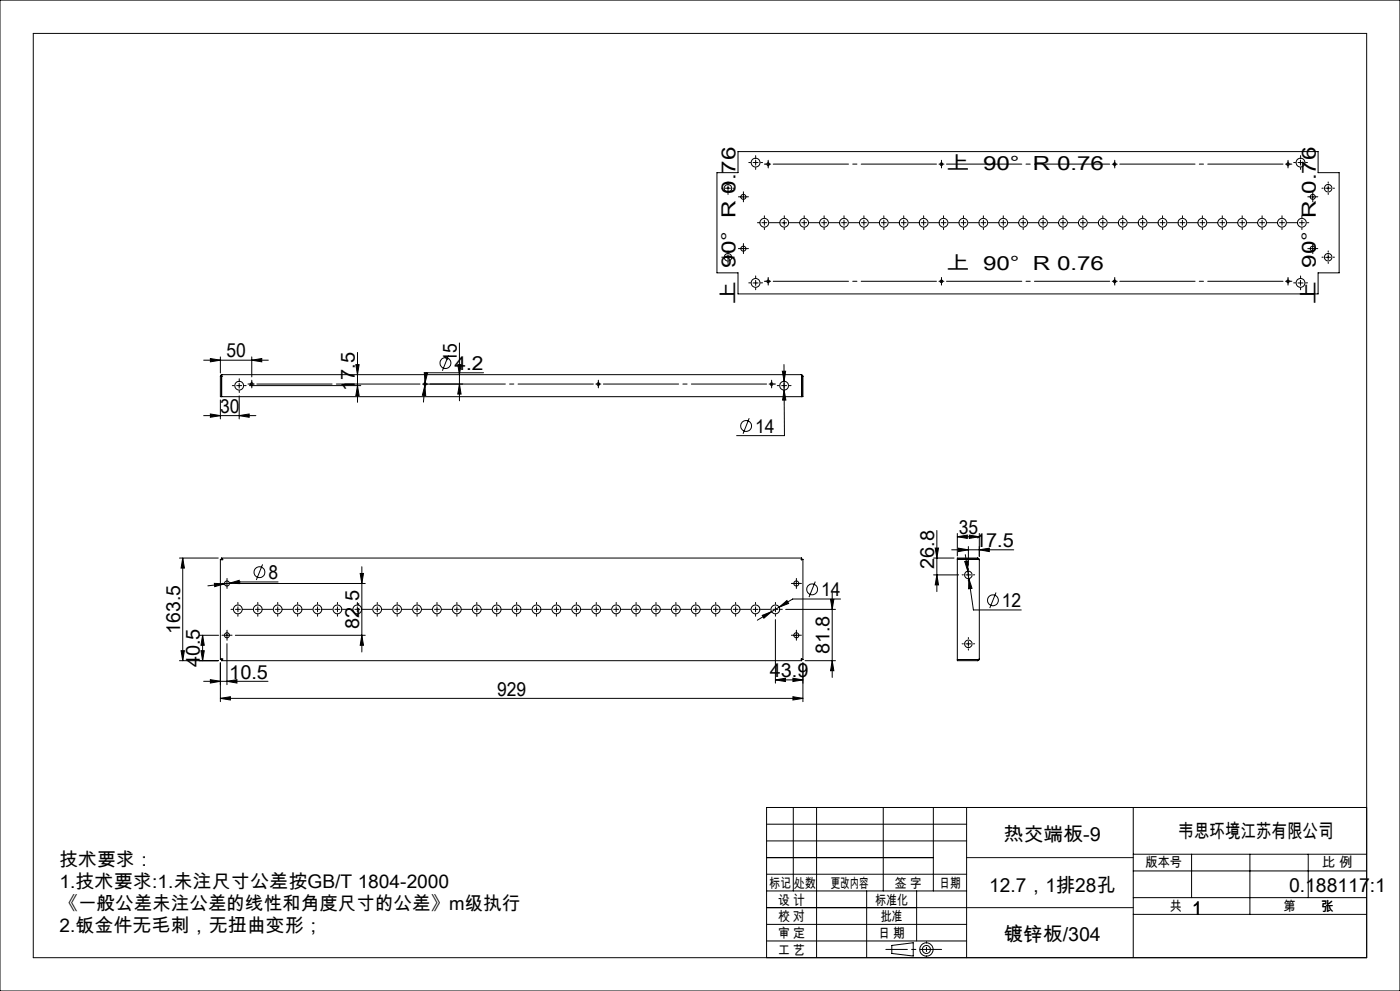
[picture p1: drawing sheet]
<svg xmlns="http://www.w3.org/2000/svg" width="420mm" height="297mm" viewBox="0 0 420 297" stroke-linecap="round" stroke-linejoin="round" font-family="sans-serif">
<g fill="none" stroke="#000" stroke-width=".3">
<path d="M0 0h420v297h-420zM217.6 56.4h1.5M218.4 55.7v1.5M221.4 45.4h174v6.3h6.3v30.1h-6.3v6.3h-174v-6.3h-6.3v-30.1h6.3zM222.2 59h1.6M223 58.2v1.6M225.9 48.7h1.5M226.7 48v1.5M333.7 49.2h1.5M334.4 48.5v1.4M389.4 48.7h1.5M390.1 48v1.5"/>
<path d="M393.1 59h1.5M393.8 58.2v1.6M397.7 56.4h1.5M398.5 55.7v1.5M217.6 77.1h1.5M218.4 76.3v1.6M222.2 74.5h1.6M223 73.8v1.5M234.5 66.8h1.5M235.3 66v1.5M393.1 74.5h1.5M393.8 73.8v1.5"/>
<path d="M397.7 77.1h1.5M398.5 76.3v1.6M225.9 84.8h1.5M226.7 84v1.5M333.7 84.3h1.5M334.4 83.6v1.5M389.4 84.8h1.5M390.1 84v1.5M61.1 107.9h19.4M63.1 107.5l3 .4-3 .5zM66.1 112.8v6.1h174.8v-6.1M66.1 112.8h.4"/>
<path d="M66.1 119.9v5.7M66.1 107v4.8M66.5 112.8v6.1M66.5 112.7v.1M66.5 112.8h.1M66.6 112.3l-.1 .5M66.6 112.3l-.5 .5M66.6 112.3h173.8M71 115.6h1.5M71.8 114.8v1.5M71.8 118.6v7M74.8 115.6h33.4"/>
<path d="M75.5 107.9l3-.4v.9zM75.5 107v6M106.8 109.3h.9l-.5 3zM107.2 115.6l.5 3h-.9zM107.2 105.6v15M127.3 111.7l1 .1-.8 2.9zM127.5 115.5l.2 3h-1zM127.5 115.5l-.5 5M127.5 114.4v1.4M127.5 114.7v.8M134.5 106.5l-1.8 4.6M137.3 109.3h1l-.5 3z"/>
<path d="M137.8 115.1l.5 3h-1zM137.8 102.8v17.3M138.8 115.1h-12M145.1 111.7h-17.3l-.3 3M234.5 115.6h1.5M234.7 111.3h1l-.5 3zM235.2 109.3v5M235.2 116.9l.6 3h-1zM235.2 114.3v2.6M235.2 116.9l.1 13.7h-14.3M240.4 112.3l.1 .5M240.4 112.3l.5 .5"/>
<path d="M240.5 112.7v.1M240.5 112.8v6.1M240.5 112.8h.1M240.5 112.8h.4M61.1 124.6h15.7M63.1 124.1l3 .5-3 .5zM71.8 124.6l3-.5v1zM224.8 125.3l-1.9 4.7M281.1 159v18.3M287.2 159.9v6.7M293.8 159.9v6.9M53.8 167.2h11.7"/>
<path d="M54.8 167.2l.5 3h-1zM54.8 167.2v30.8M64.3 174.8l3 .2-2.9 .8zM66.1 167.6l.5 .1M66.1 167.6v30.1M66.5 167.2l.1 .5M66.5 167.2h174M66.6 167.7h.1M67.3 174.9h1.5M67.3 175l-4.9 .6M68.1 174.1v1.5M68.8 174.8l3-.9 .1 1z"/>
<path d="M68.8 174.8l-1.5 .2M70.6 174.9h39M78.8 169.2l-1.9 4.6M83.4 174.4h-11.4l-3.2 .4M108.1 171.9h.9l-.5 3zM108.5 169.9v25.5M238.2 174.9h1.4M238.9 174.1v1.5M240.4 167.7h.1M240.5 167.2l-.1 .5M240.5 167.6l-.1 .1M240.5 167.2v.4"/>
<path d="M240.5 167.6h.4M240.9 167.6l-.5 .1M240.9 167.6v30.1M244.6 174.3l-1.9 4.7M249.2 179.6h1l-.5 3zM249.7 177.6v25.4M252.2 179.5h-14.4l-4 2.5M280.1 172.3h7.5M280.1 167.2h6.1M280.6 164.2h1l-.5 3zM281.1 172.3l.5 3h-1zM285.5 164.8h18.6"/>
<path d="M287.2 160.9l3-.5v1zM287.2 160.9h6.6M287.2 167.6h6.1M287.5 164.3l3 .5-3 .5zM289.4 168.3l1-.2-.1 3.1zM289.6 166.2l.7 5M289.7 172.3h1.6M290.3 171.2l.4 2.2M290.5 171.6v1.4M290.5 163.8v5.6M290.7 173.4l.9 2.9-1 .2zM290.7 173.4l1.3 9.4h14.4"/>
<path d="M290.8 160.4l3 .5-3 .5zM293.3 167.6l.5 .1M293.3 167.2l.5 .5M293.3 167.6h.1M293.3 167.2h-6.1v30.8h6.1M293.3 167.2v.4M293.8 167.7v29.8M293.8 164.8l3-.5v1zM298.8 177.6l-1.9 4.6M53.8 198h11.7M54.3 195h1l-.5 3zM59.8 190.4h5.8"/>
<path d="M60.3 195h1l-.5 3zM60.8 190.4l.5 3h-1zM60.8 190.4v7.6M66.1 198.6v11.7M66.5 198h174M66.6 197.5l-.5 .2M66.6 197.5l-.1 .5M66.6 197.5h.1M67.3 190.4h1.5M68.1 192.9v12.3M68.1 189.6v1.5M70.6 190.4h39"/>
<path d="M108.5 190.4l.5 3h-.9zM225.9 182.6h1.5M226.7 181.9v1.5M228.7 184.4l2.8-1.1-2.3 2zM232.6 185.7v19M233.8 182l2.3-2 .5 .9zM233.8 182l-6.6 3.9M235.7 182.6h14.9M238.2 190.4h1.4M238.9 189.6v1.5M240.4 197.5l.5 .2M240.4 197.5l.1 .5"/>
<path d="M240.4 197.5l.1 .2M240.4 197.5h.1M240.5 197.7v.3M240.5 197.7h.4M240.9 198.6v11.7M241.5 198h9.1M249.7 198l.5 3h-1zM287.2 197.7h6.1M289.7 193h1.6M290.5 192.2v1.5M293.3 197.7v.3M293.3 197.7h.1"/>
<path d="M293.4 197.6l-.1 .1M293.8 197.5l-.5 .2M293.8 197.5l-.5 .5M61.1 204.2h19.3M63.1 203.7l3 .5-3 .5zM66.1 209.3l3-.5v1zM66.1 209.3h174.8M68.1 204.2l3-.5v1zM232.6 203.8l3-.5v1zM232.6 203.8h8.3M237.9 208.8l3 .5-3 .5zM237.9 203.3l3 .5-3 .5z"/>
<path d="M230 257h50M230 252h60M230 247h60M230 242h180v45h-180zM238 242v25M245 242v45M265 242v25M280 242v25M290 242v45M340 242v45M340 256h70M357.5 256v13"/>
<path d="M375 256v18M392.5 256v13M230 277h60M230 272h60M230 262h60M230 267h60M260 267v20M275 267v15M340 274h70M340 269h70M340 261h70M230 282h60"/>
<path d="M267.5 283.3l6.5-.8v4l-6.5-.8z"/>
<circle cx="218.4" cy="56.4" r="1.12"/>
<circle cx="223" cy="59" r=".75"/>
<circle cx="226.7" cy="48.7" r="1.32"/>
<circle cx="230.4" cy="49.2" r=".39"/>
<circle cx="282.4" cy="49.2" r=".4"/>
<circle cx="334.4" cy="49.2" r=".39"/>
<circle cx="386.4" cy="49.2" r=".4"/>
<circle cx="390.2" cy="48.7" r="1.32"/>
<circle cx="393.8" cy="59" r=".75"/>
<circle cx="398.4" cy="56.4" r="1.13"/>
<circle cx="218.4" cy="77.1" r="1.13"/>
<circle cx="223" cy="74.5" r=".75"/>
<circle cx="229.3" cy="66.8" r="1.32"/>
<circle cx="235.3" cy="66.8" r="1.31"/>
<circle cx="241.2" cy="66.8" r="1.32"/>
<circle cx="247.2" cy="66.8" r="1.32"/>
<circle cx="253.2" cy="66.8" r="1.31"/>
<circle cx="259.2" cy="66.8" r="1.31"/>
<circle cx="265.1" cy="66.8" r="1.32"/>
<circle cx="271.1" cy="66.8" r="1.31"/>
<circle cx="277.1" cy="66.8" r="1.31"/>
<circle cx="283.1" cy="66.8" r="1.32"/>
<circle cx="289" cy="66.8" r="1.32"/>
<circle cx="295" cy="66.8" r="1.31"/>
<circle cx="301" cy="66.8" r="1.32"/>
<circle cx="306.9" cy="66.8" r="1.32"/>
<circle cx="312.9" cy="66.8" r="1.31"/>
<circle cx="318.9" cy="66.8" r="1.32"/>
<circle cx="324.9" cy="66.8" r="1.32"/>
<circle cx="330.8" cy="66.8" r="1.31"/>
<circle cx="336.8" cy="66.8" r="1.31"/>
<circle cx="342.8" cy="66.8" r="1.32"/>
<circle cx="348.7" cy="66.8" r="1.32"/>
<circle cx="354.7" cy="66.8" r="1.31"/>
<circle cx="360.7" cy="66.8" r="1.32"/>
<circle cx="366.7" cy="66.8" r="1.32"/>
<circle cx="372.6" cy="66.8" r="1.31"/>
<circle cx="378.6" cy="66.8" r="1.32"/>
<circle cx="384.6" cy="66.8" r="1.32"/>
<circle cx="390.6" cy="66.8" r="1.31"/>
<circle cx="393.8" cy="74.5" r=".75"/>
<circle cx="398.5" cy="77.1" r="1.12"/>
<circle cx="226.7" cy="84.8" r="1.32"/>
<circle cx="230.4" cy="84.3" r=".39"/>
<circle cx="282.4" cy="84.3" r=".4"/>
<circle cx="334.4" cy="84.3" r=".39"/>
<circle cx="386.4" cy="84.3" r=".4"/>
<circle cx="390.2" cy="84.8" r="1.32"/>
<circle cx="71.8" cy="115.6" r="1.32"/>
<circle cx="75.5" cy="115.1" r=".39"/>
<circle cx="127.5" cy="115.1" r=".4"/>
<circle cx="133.6" cy="108.8" r="1.63"/>
<circle cx="179.5" cy="115.1" r=".39"/>
<circle cx="231.5" cy="115.1" r=".4"/>
<circle cx="235.2" cy="115.6" r="1.32"/>
<circle cx="223.8" cy="127.7" r="1.63"/>
<circle cx="68.1" cy="174.9" r=".75"/>
<circle cx="77.9" cy="171.5" r="1.63"/>
<circle cx="238.9" cy="174.9" r=".75"/>
<circle cx="243.6" cy="176.6" r="1.64"/>
<circle cx="290.5" cy="172.3" r="1.13"/>
<circle cx="297.9" cy="179.9" r="1.63"/>
<circle cx="68.1" cy="190.4" r=".75"/>
<circle cx="71.3" cy="182.6" r="1.32"/>
<circle cx="77.3" cy="182.6" r="1.31"/>
<circle cx="83.3" cy="182.6" r="1.32"/>
<circle cx="89.3" cy="182.6" r="1.32"/>
<circle cx="95.2" cy="182.6" r="1.31"/>
<circle cx="101.2" cy="182.6" r="1.31"/>
<circle cx="107.2" cy="182.6" r="1.32"/>
<circle cx="113.2" cy="182.6" r="1.32"/>
<circle cx="119.1" cy="182.6" r="1.31"/>
<circle cx="125.1" cy="182.6" r="1.32"/>
<circle cx="131.1" cy="182.6" r="1.32"/>
<circle cx="137" cy="182.6" r="1.31"/>
<circle cx="143" cy="182.6" r="1.32"/>
<circle cx="149" cy="182.6" r="1.32"/>
<circle cx="155" cy="182.6" r="1.31"/>
<circle cx="161" cy="182.6" r="1.32"/>
<circle cx="166.9" cy="182.6" r="1.32"/>
<circle cx="172.9" cy="182.6" r="1.31"/>
<circle cx="178.9" cy="182.6" r="1.31"/>
<circle cx="184.8" cy="182.6" r="1.32"/>
<circle cx="190.8" cy="182.6" r="1.32"/>
<circle cx="196.8" cy="182.6" r="1.31"/>
<circle cx="202.8" cy="182.6" r="1.32"/>
<circle cx="208.7" cy="182.6" r="1.32"/>
<circle cx="214.7" cy="182.6" r="1.31"/>
<circle cx="220.7" cy="182.6" r="1.32"/>
<circle cx="226.6" cy="182.6" r="1.32"/>
<circle cx="232.6" cy="182.6" r="1.31"/>
<circle cx="238.9" cy="190.4" r=".75"/>
<circle cx="290.5" cy="193" r="1.13"/>
<circle cx="277.9" cy="284.6" r="2"/>
<circle cx="277.9" cy="284.6" r="1.22"/>
</g>
<g fill="none" stroke="#000" stroke-width=".3" stroke-dasharray="30.5 1.3 1.3 1.3">
<path d="M216.9 56.4h-.4M218.4 54.9v-.4M218.4 57.9v.4M219.9 56.4h.4M222.3 59h-.8M223 58.2v-.7M223 59.7v.8M223.8 59h.7M225.2 48.7h-.6M226.7 47.2v-.6M226.7 50.2v.6M228.2 48.7h.6"/>
<path d="M229.7 49.2h-.4M230.5 49.2v-.8M230.5 49.2h-.8M230.5 49.2v.7M230.5 49.2h.7M230.5 48.4v-.4M230.5 49.9v.4M282.4 49.2v-.8M282.4 49.2h-.7M282.4 49.2v.7M282.4 49.2h.8M282.4 48.4v-.4"/>
<path d="M282.4 49.9v.4M334.4 48.4v-.4M334.4 49.9v.4M386.4 49.2v-.8M386.4 49.2h-.7M386.4 49.2v.7M386.4 49.2h.8M386.4 48.4v-.4M386.4 49.9v.4M387.2 49.2h.4M388.7 48.7h-.6M390.2 47.2v-.6"/>
<path d="M390.2 50.2v.6M391.7 48.7h.5M393.1 59h-.8M393.8 58.2v-.7M393.8 59.7v.8M394.6 59h.7M397 56.4h-.4M398.5 54.9v-.4M398.5 57.9v.4M400 56.4h.3M216.9 77.1h-.4M218.4 75.6v-.4"/>
<path d="M218.4 78.6v.4M219.9 77.1h.4M222.3 74.5h-.8M223 73.7v-.7M223 75.3v.7M223.8 74.5h.7M227.8 66.7h-.6M229.3 66.7v-.7M229.3 66.7h-.7M229.3 66.7v.8M229.3 66.7h.8M229.3 65.2v-.5"/>
<path d="M229.3 68.2v.6M230.8 66.7h3M235.3 65.2v-.5M235.3 68.2v.6M236.8 66.7h3M241.3 66.7v-.7M241.3 66.7h-.8M241.3 66.7v.8M241.3 66.7h.7M241.3 65.2v-.5M241.3 68.2v.6M242.8 66.7h2.9"/>
<path d="M247.2 66.7v-.7M247.2 66.7h-.7M247.2 66.7v.8M247.2 66.7h.8M247.2 65.2v-.5M247.2 68.2v.6M248.7 66.7h3M253.2 66.7v-.7M253.2 66.7h-.7M253.2 66.7v.8M253.2 66.7h.8M253.2 65.2v-.5"/>
<path d="M253.2 68.2v.6M254.7 66.7h3M259.2 66.7v-.7M259.2 66.7h-.8M259.2 66.7v.8M259.2 66.7h.7M259.2 65.2v-.5M259.2 68.2v.6M260.7 66.7h2.9M265.1 66.7v-.7M265.1 66.7h-.7M265.1 66.7v.8"/>
<path d="M265.1 66.7h.8M265.1 65.2v-.5M265.1 68.2v.6M266.7 66.7h2.9M271.1 66.7v-.7M271.1 66.7h-.7M271.1 66.7v.8M271.1 66.7h.8M271.1 65.2v-.5M271.1 68.2v.6M272.6 66.7h3M277.1 66.7v-.7"/>
<path d="M277.1 66.7h-.8M277.1 66.7v.8M277.1 66.7h.7M277.1 65.2v-.5M277.1 68.2v.6M278.6 66.7h3M283.1 66.7v-.7M283.1 66.7h-.8M283.1 66.7v.8M283.1 66.7h.7M283.1 65.2v-.5M283.1 68.2v.6"/>
<path d="M284.6 66.7h2.9M289 66.7v-.7M289 66.7h-.7M289 66.7v.8M289 66.7h.8M289 65.2v-.5M289 68.2v.6M290.5 66.7h3M295 66.7v-.7M295 66.7h-.7M295 66.7v.8M295 66.7h.8"/>
<path d="M295 65.2v-.5M295 68.2v.6M296.5 66.7h3M301 66.7v-.7M301 66.7h-.8M301 66.7v.8M301 66.7h.7M301 65.2v-.5M301 68.2v.6M302.5 66.7h3M307 66.7v-.7M307 66.7h-.8"/>
<path d="M307 66.7v.8M307 66.7h.7M307 65.2v-.5M307 68.2v.6M308.5 66.7h2.9M312.9 66.7v-.7M312.9 66.7h-.7M312.9 66.7v.8M312.9 66.7h.8M312.9 65.2v-.5M312.9 68.2v.6M314.4 66.7h3"/>
<path d="M318.9 66.7v-.7M318.9 66.7h-.7M318.9 66.7v.8M318.9 66.7h.8M318.9 65.2v-.5M318.9 68.2v.6M320.4 66.7h3M324.9 66.7v-.7M324.9 66.7h-.8M324.9 66.7v.8M324.9 66.7h.7M324.9 65.2v-.5"/>
<path d="M324.9 68.2v.6M326.4 66.7h2.9M330.8 66.7v-.7M330.8 66.7h-.7M330.8 66.7v.8M330.8 66.7h.8M330.8 65.2v-.5M330.8 68.2v.6M332.4 66.7h2.9M336.8 66.7v-.7M336.8 66.7h-.7M336.8 66.7v.8"/>
<path d="M336.8 66.7h.8M336.8 65.2v-.5M336.8 68.2v.6M338.3 66.7h3M342.8 66.7v-.7M342.8 66.7h-.8M342.8 66.7v.8M342.8 66.7h.7M342.8 65.2v-.5M342.8 68.2v.6M344.3 66.7h3M348.8 66.7v-.7"/>
<path d="M348.8 66.7h-.8M348.8 66.7v.8M348.8 66.7h.7M348.8 65.2v-.5M348.8 68.2v.6M350.3 66.7h2.9M354.7 66.7v-.7M354.7 66.7h-.7M354.7 66.7v.8M354.7 66.7h.8M354.7 65.2v-.5M354.7 68.2v.6"/>
<path d="M356.2 66.7h3M360.7 66.7v-.7M360.7 66.7h-.7M360.7 66.7v.8M360.7 66.7h.8M360.7 65.2v-.5M360.7 68.2v.6M362.2 66.7h3M366.7 66.7v-.7M366.7 66.7h-.8M366.7 66.7v.8M366.7 66.7h.7"/>
<path d="M366.7 65.2v-.5M366.7 68.2v.6M368.2 66.7h3M372.7 66.7v-.7M372.7 66.7h-.8M372.7 66.7v.8M372.7 66.7h.7M372.7 65.2v-.5M372.7 68.2v.6M374.2 66.7h2.9M378.6 66.7v-.7M378.6 66.7h-.7"/>
<path d="M378.6 66.7v.8M378.6 66.7h.8M378.6 65.2v-.5M378.6 68.2v.6M380.1 66.7h3M384.6 66.7v-.7M384.6 66.7h-.7M384.6 66.7v.8M384.6 66.7h.8M384.6 65.2v-.5M384.6 68.2v.6M386.1 66.7h3"/>
<path d="M390.6 66.7v-.7M390.6 66.7h-.8M390.6 66.7v.8M390.6 66.7h.7M390.6 65.2v-.5M390.6 68.2v.6M392.1 66.7h.5M393.1 74.5h-.8M393.8 73.7v-.7M393.8 75.3v.7M394.6 74.5h.7M397 77.1h-.4"/>
<path d="M398.5 75.6v-.4M398.5 78.6v.4M400 77.1h.3M225.2 84.8h-.6M226.7 83.3v-.6M226.7 86.3v.5M228.2 84.8h.6M229.7 84.3h-.4M230.5 84.3v-.8M230.5 84.3h-.8M230.5 84.3v.8M230.5 84.3h.7"/>
<path d="M230.5 83.5v-.3M230.5 85.1v.3M282.4 84.3v-.8M282.4 84.3h-.7M282.4 84.3v.8M282.4 84.3h.8M282.4 83.5v-.3M282.4 85.1v.3M334.4 83.5v-.3M334.4 85.1v.3M386.4 84.3v-.8M386.4 84.3h-.7"/>
<path d="M386.4 84.3v.8M386.4 84.3h.8M386.4 83.5v-.3M386.4 85.1v.3M387.2 84.3h.4M388.7 84.8h-.6M390.2 83.3v-.6M390.2 86.3v.5M391.7 84.8h.5M70.3 115.6h-.6M71.8 114.1v-.6M71.8 117.1v.5"/>
<path d="M73.3 115.6h.5M74.8 115.1h-.4M75.5 115.1v-.8M75.5 115.1h-.7M75.5 115.1v.7M75.5 115.1h.8M75.5 114.3v-.4M75.5 115.8v.4M127.5 114.3v-.4M127.5 115.8v.4M179.5 115.1v-.8M179.5 115.1h-.7"/>
<path d="M179.5 115.1v.7M179.5 115.1h.8M179.5 114.3v-.4M179.5 115.8v.4M231.5 115.1v-.8M231.5 115.1h-.8M231.5 115.1v.7M231.5 115.1h.7M231.5 114.3v-.4M231.5 115.8v.4M232.2 115.1h.4M233.7 115.6h-.5"/>
<path d="M235.2 114.1v-.6M235.2 117.1v.5M236.8 115.6h.5M67.4 174.9h-.8M68.1 174.1v-.7M68.1 175.6v.8M68.9 174.9h.7M238.2 174.9h-.8M238.9 174.1v-.7M238.9 175.6v.8M239.7 174.9h.7M289 172.3h-.4"/>
<path d="M290.5 170.8v-.4M290.5 173.8v.4M292 172.3h.4M67.4 190.4h-.8M68.1 189.6v-.7M68.1 191.1v.8M68.9 190.4h.7M69.9 182.6h-.6M71.4 182.6v-.7M71.4 182.6h-.8M71.4 182.6v.8M71.4 182.6h.7"/>
<path d="M71.4 181.1v-.6M71.4 184.1v.6M72.9 182.6h2.9M77.3 182.6v-.7M77.3 182.6h-.7M77.3 182.6v.8M77.3 182.6h.8M77.3 181.1v-.6M77.3 184.1v.6M78.8 182.6h3M83.3 182.6v-.7M83.3 182.6h-.7"/>
<path d="M83.3 182.6v.8M83.3 182.6h.8M83.3 181.1v-.6M83.3 184.1v.6M84.8 182.6h3M89.3 182.6v-.7M89.3 182.6h-.8M89.3 182.6v.8M89.3 182.6h.7M89.3 181.1v-.6M89.3 184.1v.6M90.8 182.6h3"/>
<path d="M95.3 182.6v-.7M95.3 182.6h-.8M95.3 182.6v.8M95.3 182.6h.7M95.3 181.1v-.6M95.3 184.1v.6M96.8 182.6h2.9M101.2 182.6v-.7M101.2 182.6h-.7M101.2 182.6v.8M101.2 182.6h.8M101.2 181.1v-.6"/>
<path d="M101.2 184.1v.6M102.7 182.6h3M107.2 182.6v-.7M107.2 182.6h-.7M107.2 182.6v.8M107.2 182.6h.8M107.2 181.1v-.6M107.2 184.1v.6M108.7 182.6h3M113.2 182.6v-.7M113.2 182.6h-.8M113.2 182.6v.8"/>
<path d="M113.2 182.6h.7M113.2 181.1v-.6M113.2 184.1v.6M114.7 182.6h2.9M119.2 182.6v-.7M119.2 182.6h-.8M119.2 182.6v.8M119.2 182.6h.7M119.2 181.1v-.6M119.2 184.1v.6M120.7 182.6h2.9M125.1 182.6v-.7"/>
<path d="M125.1 182.6h-.7M125.1 182.6v.8M125.1 182.6h.8M125.1 181.1v-.6M125.1 184.1v.6M126.6 182.6h3M131.1 182.6v-.7M131.1 182.6h-.8M131.1 182.6v.8M131.1 182.6h.8M131.1 181.1v-.6M131.1 184.1v.6"/>
<path d="M132.6 182.6h3M137.1 182.6v-.7M137.1 182.6h-.8M137.1 182.6v.8M137.1 182.6h.7M137.1 181.1v-.6M137.1 184.1v.6M138.6 182.6h2.9M143 182.6v-.7M143 182.6h-.7M143 182.6v.8M143 182.6h.8"/>
<path d="M143 181.1v-.6M143 184.1v.6M144.5 182.6h3M149 182.6v-.7M149 182.6h-.7M149 182.6v.8M149 182.6h.8M149 181.1v-.6M149 184.1v.6M150.5 182.6h3M155 182.6v-.7M155 182.6h-.8"/>
<path d="M155 182.6v.8M155 182.6h.7M155 181.1v-.6M155 184.1v.6M156.5 182.6h3M161 182.6v-.7M161 182.6h-.8M161 182.6v.8M161 182.6h.7M161 181.1v-.6M161 184.1v.6M162.5 182.6h2.9"/>
<path d="M166.9 182.6v-.7M166.9 182.6h-.7M166.9 182.6v.8M166.9 182.6h.8M166.9 181.1v-.6M166.9 184.1v.6M168.4 182.6h3M172.9 182.6v-.7M172.9 182.6h-.7M172.9 182.6v.8M172.9 182.6h.8M172.9 181.1v-.6"/>
<path d="M172.9 184.1v.6M174.4 182.6h3M178.9 182.6v-.7M178.9 182.6h-.8M178.9 182.6v.8M178.9 182.6h.7M178.9 181.1v-.6M178.9 184.1v.6M180.4 182.6h2.9M184.9 182.6v-.7M184.9 182.6h-.8M184.9 182.6v.8"/>
<path d="M184.9 182.6h.7M184.9 181.1v-.6M184.9 184.1v.6M186.4 182.6h2.9M190.8 182.6v-.7M190.8 182.6h-.7M190.8 182.6v.8M190.8 182.6h.8M190.8 181.1v-.6M190.8 184.1v.6M192.3 182.6h3M196.8 182.6v-.7"/>
<path d="M196.8 182.6h-.8M196.8 182.6v.8M196.8 182.6h.7M196.8 181.1v-.6M196.8 184.1v.6M198.3 182.6h3M202.8 182.6v-.7M202.8 182.6h-.8M202.8 182.6v.8M202.8 182.6h.7M202.8 181.1v-.6M202.8 184.1v.6"/>
<path d="M204.3 182.6h2.9M208.7 182.6v-.7M208.7 182.6h-.7M208.7 182.6v.8M208.7 182.6h.8M208.7 181.1v-.6M208.7 184.1v.6M210.2 182.6h3M214.7 182.6v-.7M214.7 182.6h-.7M214.7 182.6v.8M214.7 182.6h.8"/>
<path d="M214.7 181.1v-.6M214.7 184.1v.6M216.2 182.6h3M220.7 182.6v-.7M220.7 182.6h-.8M220.7 182.6v.8M220.7 182.6h.7M220.7 181.1v-.6M220.7 184.1v.6M222.2 182.6h3M226.7 181.1v-.6M226.7 184.1v.6"/>
<path d="M228.2 182.6h2.9M232.6 182.6v-.7M232.6 182.6h-.7M232.6 182.6v.8M232.6 182.6h.8M232.6 181.1v-.6M232.6 184.1v.6M234.1 182.6h.6M238.2 190.4h-.8M238.9 189.6v-.7M238.9 191.1v.8M239.7 190.4h.7"/>
<path d="M289 193h-.4M290.5 191.4v-.3M290.5 194.5v.3M292 193h.4"/>
</g>
<path d="M232 49.2h48.9M283.9 49.2h49M335.9 49.2h49M232 84.3h48.9M283.9 84.3h49M335.9 84.3h49M77 115.1h49M129 115.1h49M181 115.1h49" fill="none" stroke="#000" stroke-width=".3" stroke-dasharray="30.5 1.3 1.3 1.3" stroke-dashoffset="7.9"/>
<path d="M265.8 284.5h16.7" fill="none" stroke="#000" stroke-width=".3" stroke-dasharray="30.5 1.3 1.3 1.3" stroke-dashoffset="24"/>
<path d="M277.9 282.2v4.7" fill="none" stroke="#000" stroke-width=".3" stroke-dasharray="30.5 1.3 1.3 1.3" stroke-dashoffset="30"/>
<path d="M10 10h400v277h-400zM290 257h50M290 272h50" fill="none" stroke="#0a0605" stroke-width=".3"/>
<g fill="#000">
<path d="M71.8 124.6l3-.5v1zM63.1 124.1l3 .5-3 .5z"/>
<path d="M280.6 164.2h1l-.5 3zM281.1 172.3l.5 3h-1z"/>
<path d="M287.2 160.9l3-.5v1zM290.8 160.4l3 .5-3 .5z"/>
<path d="M54.3 195h1l-.5 3zM54.8 167.2l.5 3h-1zM249.7 198l.5 3h-1zM249.2 179.6h1l-.5 3zM108.5 190.4l.5 3h-.9zM108.1 171.9h.9l-.5 3zM60.3 195h1l-.5 3zM60.8 190.4l.5 3h-1zM137.8 115.1l.5 3h-1zM137.3 109.3h1l-.5 3zM107.2 115.6l.5 3h-.9zM106.8 109.3h.9l-.5 3z"/>
<path d="M228.7 184.4l.5 .9 2.3-2zM233.8 182l2.8-1.1-.5-.9zM64.3 174.8l.1 1 2.9-.8zM68.8 174.8l3.1 .1-.1-1zM287.5 164.3l3 .5-3 .5zM293.8 164.8l3-.5v1zM289.4 168.3l.9 2.9 .1-3.1zM290.7 173.4l-.1 3.1 1-.2zM63.1 107.5l3 .4-3 .5zM75.5 107.9l3-.4v.9zM234.7 111.3l.5 3 .5-3zM235.2 116.9l-.4 3h1zM127.5 115.5l-.8 3h1zM127.3 111.7l.2 3 .8-2.9z"/>
<path d="M63.1 203.7l3 .5-3 .5zM68.1 204.2l3-.5v1z"/>
<path d="M232.6 203.8l3-.5v1zM237.9 203.3l3 .5-3 .5z"/>
<path d="M237.9 208.8l3 .5-3 .5zM66.1 209.3l3-.5v1z"/>
</g>
<g font-size="5.8">
<text x="283.7" y="50.9">上 90° R 0.76</text>
<text x="283.7" y="81">上 90° R 0.76</text>
<text x="220.6" y="91.5" transform="rotate(-90 220.6 91.5)">上 90° R 0.76</text>
<text x="394.7" y="91.5" transform="rotate(-90 394.7 91.5)">上 90° R 0.76</text>
<text x="67.9" y="107.1">50</text>
<text x="136.3" y="110.9">4.2</text>
<text x="137" y="108.6" transform="rotate(-90 137 108.6)">15</text>
<text x="106.4" y="117.2" transform="rotate(-90 106.4 117.2)">17.5</text>
<text x="66" y="123.7">30</text>
<text x="226.5" y="129.7">14</text>
<text x="287.6" y="160">35</text>
<text x="292.5" y="164">17.5</text>
<text x="80.5" y="173.6">8</text>
<text x="280.3" y="170.6" transform="rotate(-90 280.3 170.6)">26.8</text>
<text x="246.4" y="178.7">14</text>
<text x="300.6" y="182">12</text>
<text x="54" y="189.9" transform="rotate(-90 54 189.9)">163.5</text>
<text x="107.8" y="188.4" transform="rotate(-90 107.8 188.4)">82.5</text>
<text x="248.9" y="196.1" transform="rotate(-90 248.9 196.1)">81.8</text>
<text x="60" y="200" transform="rotate(-90 60 200)">40.5</text>
<text x="68.8" y="203.4">10.5</text>
<text x="230.9" y="202.9">43.9</text>
<text x="149.1" y="208.5">929</text>
<text x="353.6" y="251.1">韦思环境江苏有限公司</text>
<text x="301.2" y="252.1">热交端板-9</text>
<text x="296.8" y="267.2">12.7，1排28孔</text>
<text x="386.7" y="267.2">0.188117:1</text>
<text x="357.6" y="274.2">1</text>
<text x="301.2" y="282.1">镀锌板/304</text>
</g>
<g font-size="5.6">
<text x="17.9" y="259.4">技术要求：</text>
<text x="17.9" y="266.1">1.技术要求:1.未注尺寸公差按GB/T 1804-2000</text>
<text x="17.9" y="272.7">《一般公差未注公差的线性和角度尺寸的公差》m级执行</text>
<text x="17.9" y="279.4">2.钣金件无毛刺，无扭曲变形；</text>
</g>
<g font-size="4.1">
<text x="343.7" y="259.9">版本号</text>
<text x="396.6" y="259.9">比 例</text>
<text x="230.9" y="266.1">标记</text>
<text x="238.3" y="266.1">处数</text>
<text x="249.2" y="266.1">更改内容</text>
<text x="268.4" y="266.2">签 字</text>
<text x="281.7" y="266.2">日期</text>
<text x="233.4" y="271.2">设 计</text>
<text x="262.6" y="271.2">标准化</text>
<text x="351" y="272.9">共</text>
<text x="385" y="272.9">第</text>
<text x="396.5" y="272.9">张</text>
<text x="233.4" y="276.1">校 对</text>
<text x="233.4" y="281.2">审 定</text>
<text x="263.4" y="281.2">日 期</text>
<text x="264.2" y="276.1">批准</text>
<text x="233.4" y="286.2">工 艺</text>
</g>
</svg>
